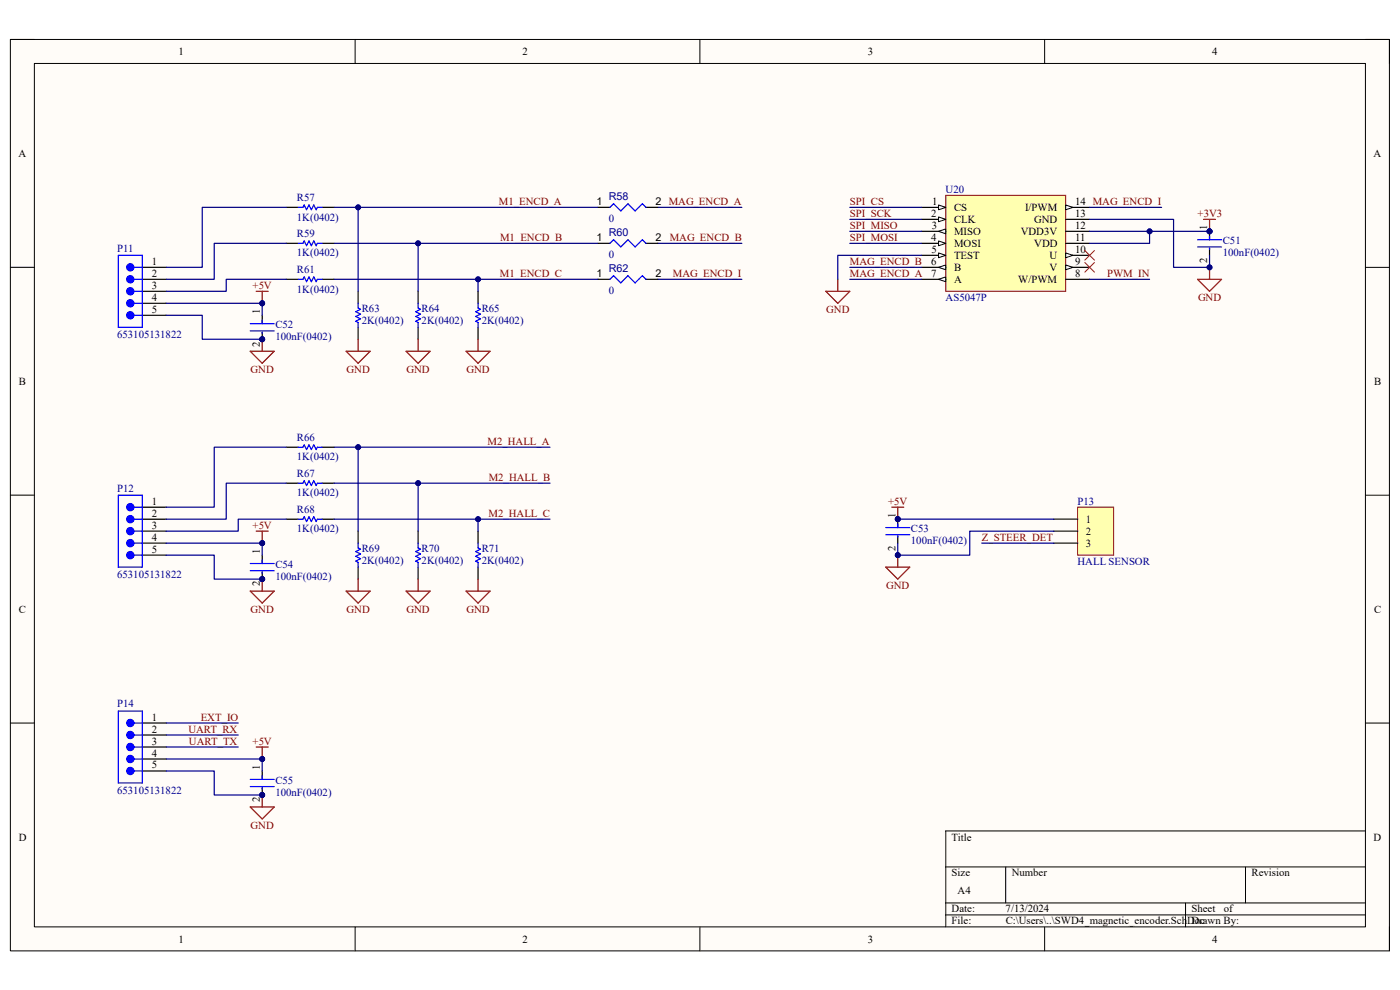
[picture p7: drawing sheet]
<svg xmlns="http://www.w3.org/2000/svg" width="297mm" height="210mm" viewBox="0 0 297 210" stroke-linecap="round" stroke-linejoin="round" font-family="sans-serif">
<path d="M2.2 8.4h292.6v193.3h-292.6z" fill-rule="evenodd" fill="#fffcf8"/>
<path d="M2.2 8.4h292.6v193.3h-292.6z" fill="none" stroke="#000" stroke-width=".21"/>
<path d="M7.3 13.5h282.4v183.1h-282.4z" fill-rule="evenodd" fill="#fffcf8"/>
<g fill="none" stroke="#000" stroke-width=".21">
<path d="M2.2 8.4h5.1M7.3 13.5h282.4v183.1h-282.4zM75.3 8.4v5.1M148.5 8.4v5.1M221.6 8.4v5.1M289.7 8.4h5.1v5.1M2.2 56.7h5.1M289.7 56.7h5.1M2.2 105h5.1M289.7 105.1h5.1M2.2 153.4h5.1M289.7 153.4h5.1"/>
<path d="M289.7 176.3h-89.1v20.3M75.3 196.6v5.1M148.5 196.6v5.1M200.6 183.9h89.1M200.6 191.5h89.1M200.6 194.1h89.1M213.4 183.9v7.6M221.6 196.6v5.1M251.5 191.5v5.1M264.2 183.9v7.6M294.8 196.6v5.1"/>
</g>
<path d="M200.6 41.4h25.5v20.4h-25.5z" fill-rule="evenodd" fill="#ffffb0"/>
<path d="M200.6 41.4h25.5v20.4h-25.5z" fill="none" stroke="#800000" stroke-width=".21"/>
<path d="M195.5 44h5.1" fill="none" stroke="#000" stroke-width=".25"/>
<path d="M199.1 43.5l1.5 .5-1.5 .5z" fill="#f8fcff"/>
<path d="M199.1 43.5l1.5 .5-1.5 .5z" fill="none" stroke="#000" stroke-width=".21"/>
<path d="M195.5 46.5h5.1" fill="none" stroke="#000" stroke-width=".25"/>
<path d="M199.1 46l1.5 .5-1.5 .5z" fill="#f8fcff"/>
<path d="M199.1 46l1.5 .5-1.5 .5z" fill="none" stroke="#000" stroke-width=".21"/>
<path d="M195.5 49.1h5.1" fill="none" stroke="#000" stroke-width=".25"/>
<path d="M199.1 49.1l1.5-.5v1z" fill="#f8fcff"/>
<path d="M199.1 49.1l1.5-.5v1z" fill="none" stroke="#000" stroke-width=".21"/>
<path d="M195.5 51.6h5.1" fill="none" stroke="#000" stroke-width=".25"/>
<path d="M199.1 51.1l1.5 .5-1.5 .5z" fill="#f8fcff"/>
<path d="M199.1 51.1l1.5 .5-1.5 .5z" fill="none" stroke="#000" stroke-width=".21"/>
<path d="M195.5 54.2h5.1" fill="none" stroke="#000" stroke-width=".25"/>
<path d="M199.1 53.7l1.5 .5-1.5 .5z" fill="#f8fcff"/>
<path d="M199.1 53.7l1.5 .5-1.5 .5z" fill="none" stroke="#000" stroke-width=".21"/>
<path d="M195.5 56.7h5.1" fill="none" stroke="#000" stroke-width=".25"/>
<path d="M199.1 56.7l1.5-.5v1z" fill="#f8fcff"/>
<path d="M199.1 56.7l1.5-.5v1z" fill="none" stroke="#000" stroke-width=".21"/>
<path d="M195.5 59.3h5.1" fill="none" stroke="#000" stroke-width=".25"/>
<path d="M199.1 59.3l1.5-.6v1.1z" fill="#f8fcff"/>
<path d="M199.1 59.3l1.5-.6v1.1z" fill="none" stroke="#000" stroke-width=".21"/>
<path d="M226.1 59.3h5.1M226.1 56.7h5.1" fill="none" stroke="#000" stroke-width=".25"/>
<path d="M226.1 56.2l1.5 .5-1.5 .5z" fill="#f8fcff"/>
<path d="M226.1 56.2l1.5 .5-1.5 .5z" fill="none" stroke="#000" stroke-width=".21"/>
<path d="M226.1 54.2h5.1" fill="none" stroke="#000" stroke-width=".25"/>
<path d="M226.1 53.7l1.5 .5-1.5 .5z" fill="#f8fcff"/>
<path d="M226.1 53.7l1.5 .5-1.5 .5z" fill="none" stroke="#000" stroke-width=".21"/>
<path d="M226.1 51.6h5.1M226.1 49.1h5.1M226.1 46.5h5.1M226.1 44h5.1" fill="none" stroke="#000" stroke-width=".25"/>
<path d="M226.1 43.5l1.5 .5-1.5 .5z" fill="#f8fcff"/>
<path d="M226.1 43.5l1.5 .5-1.5 .5z" fill="none" stroke="#000" stroke-width=".21"/>
<circle cx="256.6" cy="49.1" r=".51" fill="#000080"/>
<circle cx="256.6" cy="49.1" r=".51" fill="none" stroke="#000080" stroke-width=".21"/>
<path d="M256.6 49.1v1.8" fill="none" stroke="#000" stroke-width=".25"/>
<circle cx="256.6" cy="49.1" r=".51" fill="#000080"/>
<circle cx="256.6" cy="49.1" r=".51" fill="none" stroke="#000080" stroke-width=".21"/>
<path d="M256.6 52.6v1.6" fill="none" stroke="#000" stroke-width=".25"/>
<path d="M254.1 50.9h5.1M254.1 52.4h5.1M256.6 50.1v.8M256.6 52.6v.3" fill="none" stroke="#00f" stroke-width=".25"/>
<path d="M255.3 46.5h2.6M256.6 46.5v2.6" fill="none" stroke="#800000" stroke-width=".25"/>
<circle cx="256.6" cy="49.1" r=".51" fill="#000080"/>
<circle cx="256.6" cy="49.1" r=".51" fill="none" stroke="#000080" stroke-width=".21"/>
<path d="M254.1 59.3h5.1l-2.6 2.5zM256.6 56.7v2.6" fill="none" stroke="#800000" stroke-width=".25"/>
<circle cx="256.6" cy="56.7" r=".51" fill="#000080"/>
<circle cx="256.6" cy="56.7" r=".51" fill="none" stroke="#000080" stroke-width=".21"/>
<path d="M177.7 59.3v2.5M175.2 61.8h5.1l-2.6 2.5z" fill="none" stroke="#800000" stroke-width=".25"/>
<path d="M230.1 53.1l2.1 2.1M230.1 55.7l2.1 2M232.2 53.1l-2.1 2.1M232.2 55.7l-2.1 2" fill="none" stroke="#f00" stroke-width=".21"/>
<path d="M30.2 59.3h5.1M30.2 56.7h5.1" fill="none" stroke="#000" stroke-width=".25"/>
<path d="M28.4 59.3h1.8" fill="none" stroke="#00f" stroke-width=".25"/>
<circle cx="27.6" cy="59.2" r=".76" fill="#00f"/>
<g fill="none" stroke="#00f" stroke-width=".25">
<path d="M28.4 56.7h1.8M28.4 61.8h1.8"/>
<circle cx="27.6" cy="59.2" r=".76"/>
</g>
<path d="M30.2 61.8h5.1" fill="none" stroke="#000" stroke-width=".25"/>
<circle cx="27.6" cy="61.8" r=".76" fill="#00f"/>
<g fill="none" stroke="#00f" stroke-width=".25">
<path d="M28.4 64.3h1.8"/>
<circle cx="27.6" cy="61.8" r=".76"/>
</g>
<path d="M30.2 64.3h5.1" fill="none" stroke="#000" stroke-width=".25"/>
<circle cx="27.6" cy="64.3" r=".76" fill="#00f"/>
<g fill="none" stroke="#00f" stroke-width=".25">
<path d="M28.4 66.9h1.8"/>
<circle cx="27.6" cy="64.3" r=".76"/>
</g>
<path d="M30.2 66.9h5.1" fill="none" stroke="#000" stroke-width=".25"/>
<circle cx="27.6" cy="66.9" r=".76" fill="#00f"/>
<g fill="none" stroke="#00f" stroke-width=".25">
<path d="M25.1 54.2h5.1v15.2h-5.1z"/>
<circle cx="27.6" cy="66.9" r=".76"/>
</g>
<circle cx="27.6" cy="56.7" r=".76" fill="#00f"/>
<circle cx="27.6" cy="56.7" r=".76" fill="none" stroke="#00f" stroke-width=".25"/>
<path d="M54.4 61.8h2.5M55.6 61.8v2.5" fill="none" stroke="#800000" stroke-width=".25"/>
<circle cx="55.6" cy="64.3" r=".51" fill="#000080"/>
<circle cx="55.6" cy="64.3" r=".51" fill="none" stroke="#000080" stroke-width=".21"/>
<circle cx="55.6" cy="72" r=".51" fill="#000080"/>
<circle cx="55.6" cy="72" r=".51" fill="none" stroke="#000080" stroke-width=".21"/>
<path d="M55.6 66.9v1.8M55.6 70.4v1.6" fill="none" stroke="#000" stroke-width=".25"/>
<circle cx="55.6" cy="72" r=".51" fill="#000080"/>
<circle cx="55.6" cy="72" r=".51" fill="none" stroke="#000080" stroke-width=".21"/>
<path d="M53.1 68.7h5.1M53.1 70.2h5.1M55.6 67.9v.8M55.6 70.4v.3" fill="none" stroke="#00f" stroke-width=".25"/>
<path d="M53.1 74.5h5.1l-2.6 2.6zM55.6 72v2.5" fill="none" stroke="#800000" stroke-width=".25"/>
<circle cx="55.6" cy="72" r=".51" fill="#000080"/>
<circle cx="55.6" cy="72" r=".51" fill="none" stroke="#000080" stroke-width=".21"/>
<path d="M30.2 110.1h5.1M30.2 107.6h5.1" fill="none" stroke="#000" stroke-width=".25"/>
<path d="M28.4 110.1h1.8" fill="none" stroke="#00f" stroke-width=".25"/>
<circle cx="27.6" cy="110.1" r=".76" fill="#00f"/>
<g fill="none" stroke="#00f" stroke-width=".25">
<path d="M28.4 107.6h1.8M28.4 112.7h1.8"/>
<circle cx="27.6" cy="110.1" r=".76"/>
</g>
<path d="M30.2 112.7h5.1" fill="none" stroke="#000" stroke-width=".25"/>
<circle cx="27.6" cy="112.7" r=".76" fill="#00f"/>
<g fill="none" stroke="#00f" stroke-width=".25">
<path d="M28.4 115.2h1.8"/>
<circle cx="27.6" cy="112.7" r=".76"/>
</g>
<path d="M30.2 115.2h5.1" fill="none" stroke="#000" stroke-width=".25"/>
<circle cx="27.6" cy="115.2" r=".76" fill="#00f"/>
<g fill="none" stroke="#00f" stroke-width=".25">
<path d="M28.4 117.8h1.8"/>
<circle cx="27.6" cy="115.2" r=".76"/>
</g>
<path d="M30.2 117.8h5.1" fill="none" stroke="#000" stroke-width=".25"/>
<circle cx="27.6" cy="117.8" r=".76" fill="#00f"/>
<g fill="none" stroke="#00f" stroke-width=".25">
<path d="M25.1 105h5.1v15.3h-5.1z"/>
<circle cx="27.6" cy="117.8" r=".76"/>
</g>
<circle cx="27.6" cy="107.6" r=".76" fill="#00f"/>
<circle cx="27.6" cy="107.6" r=".76" fill="none" stroke="#00f" stroke-width=".25"/>
<path d="M54.4 112.7h2.5M55.6 112.7v2.5" fill="none" stroke="#800000" stroke-width=".25"/>
<circle cx="55.6" cy="115.2" r=".51" fill="#000080"/>
<circle cx="55.6" cy="115.2" r=".51" fill="none" stroke="#000080" stroke-width=".21"/>
<circle cx="55.6" cy="122.9" r=".51" fill="#000080"/>
<circle cx="55.6" cy="122.9" r=".51" fill="none" stroke="#000080" stroke-width=".21"/>
<path d="M55.6 117.8v1.7M55.6 121.3v1.6" fill="none" stroke="#000" stroke-width=".25"/>
<circle cx="55.6" cy="122.9" r=".51" fill="#000080"/>
<circle cx="55.6" cy="122.9" r=".51" fill="none" stroke="#000080" stroke-width=".21"/>
<path d="M53.1 119.5h5.1M55.6 118.8v.7M53.1 121.1h5.1M55.6 121.3v.3" fill="none" stroke="#00f" stroke-width=".25"/>
<path d="M53.1 125.4h5.1l-2.6 2.5zM55.6 122.9v2.5" fill="none" stroke="#800000" stroke-width=".25"/>
<circle cx="55.6" cy="122.9" r=".51" fill="#000080"/>
<circle cx="55.6" cy="122.9" r=".51" fill="none" stroke="#000080" stroke-width=".21"/>
<path d="M30.2 155.9h5.1M30.2 153.4h5.1" fill="none" stroke="#000" stroke-width=".25"/>
<path d="M28.4 155.9h1.8" fill="none" stroke="#00f" stroke-width=".25"/>
<circle cx="27.6" cy="155.9" r=".76" fill="#00f"/>
<g fill="none" stroke="#00f" stroke-width=".25">
<path d="M28.4 153.4h1.8M28.4 158.5h1.8"/>
<circle cx="27.6" cy="155.9" r=".76"/>
</g>
<path d="M30.2 158.5h5.1" fill="none" stroke="#000" stroke-width=".25"/>
<circle cx="27.6" cy="158.5" r=".76" fill="#00f"/>
<g fill="none" stroke="#00f" stroke-width=".25">
<path d="M28.4 161h1.8"/>
<circle cx="27.6" cy="158.5" r=".76"/>
</g>
<path d="M30.2 161h5.1" fill="none" stroke="#000" stroke-width=".25"/>
<circle cx="27.6" cy="161" r=".76" fill="#00f"/>
<g fill="none" stroke="#00f" stroke-width=".25">
<path d="M28.4 163.6h1.8"/>
<circle cx="27.6" cy="161" r=".76"/>
</g>
<path d="M30.2 163.6h5.1" fill="none" stroke="#000" stroke-width=".25"/>
<circle cx="27.6" cy="163.6" r=".76" fill="#00f"/>
<g fill="none" stroke="#00f" stroke-width=".25">
<path d="M25.1 150.8h5.1v15.3h-5.1z"/>
<circle cx="27.6" cy="163.6" r=".76"/>
</g>
<circle cx="27.6" cy="153.4" r=".76" fill="#00f"/>
<circle cx="27.6" cy="153.4" r=".76" fill="none" stroke="#00f" stroke-width=".25"/>
<path d="M54.4 158.5h2.5M55.6 158.5v2.5" fill="none" stroke="#800000" stroke-width=".25"/>
<circle cx="55.6" cy="161" r=".51" fill="#000080"/>
<circle cx="55.6" cy="161" r=".51" fill="none" stroke="#000080" stroke-width=".21"/>
<circle cx="55.6" cy="168.6" r=".51" fill="#000080"/>
<circle cx="55.6" cy="168.6" r=".51" fill="none" stroke="#000080" stroke-width=".21"/>
<path d="M55.6 163.6v1.7M55.6 167.1v1.5" fill="none" stroke="#000" stroke-width=".25"/>
<circle cx="55.6" cy="168.6" r=".51" fill="#000080"/>
<circle cx="55.6" cy="168.6" r=".51" fill="none" stroke="#000080" stroke-width=".21"/>
<path d="M53.1 165.3h5.1M53.1 166.9h5.1M55.6 164.6v.7M55.6 167.1v.3" fill="none" stroke="#00f" stroke-width=".25"/>
<path d="M53.1 171.2h5.1l-2.6 2.5zM55.6 168.6v2.6" fill="none" stroke="#800000" stroke-width=".25"/>
<circle cx="55.6" cy="168.6" r=".51" fill="#000080"/>
<circle cx="55.6" cy="168.6" r=".51" fill="none" stroke="#000080" stroke-width=".21"/>
<g fill="none" stroke="#000" stroke-width=".25">
<path d="M60.7 44h2.6M60.7 51.6h2.6M60.7 59.3h2.6M68.3 44h2.6M68.3 51.6h2.6M68.3 59.3h2.6M76 61.8v2.5M76 69.4v2.6M88.7 61.8v2.5M88.7 69.4v2.6M101.4 61.8v2.5M101.4 69.4v2.6"/>
<path d="M60.7 94.9h2.6M68.3 94.9h2.6M60.7 102.5h2.6M60.7 110.1h2.6M68.3 102.5h2.6M68.3 110.1h2.6M76 112.7v2.5M88.7 112.7v2.5M101.4 112.7v2.5M76 120.3v2.6M88.7 120.3v2.6M101.4 120.3v2.6"/>
</g>
<path d="M63.3 44h1l.2-.5 .5 1 .5-1 .6 1 .5-1 .5 1 .2-.5h1M63.3 51.6h1l.2-.5 .5 1 .5-1 .6 1 .5-1 .5 1 .2-.5h1M63.3 59.3h1l.2-.6 .5 1.1 .5-1.1 .6 1.1 .5-1.1 .5 1.1 .2-.5h1M76 64.3v1.1l.5 .2-1 .5 1 .5-1 .5 1 .5-1 .6 .5 .2v1M88.7 64.3v1.1l.5 .2-1 .5 1 .5-1 .5 1 .5-1 .6 .5 .2v1M101.4 64.3v1.1l.5 .2-1 .5 1 .5-1 .5 1 .5-1 .6 .5 .2v1M63.3 94.9h1l.2-.5 .5 1 .5-1 .6 1 .5-1 .5 1 .2-.5h1M63.3 102.5h1l.2-.5 .5 1 .5-1 .6 1 .5-1 .5 1 .2-.5h1M63.3 110.1h1l.2-.5 .5 1 .5-1 .6 1 .5-1 .5 1 .2-.5h1M76 115.2v1l.5 .3-1 .5 1 .5-1 .5 1 .5-1 .5 .5 .3v1M88.7 115.2v1l.5 .3-1 .5 1 .5-1 .5 1 .5-1 .5 .5 .3v1M101.4 115.2v1l.5 .3-1 .5 1 .5-1 .5 1 .5-1 .5 .5 .3v1" fill="none" stroke="#00f" stroke-width=".25"/>
<path d="M73.4 74.5h5.1l-2.5 2.6zM76 72v2.5M86.2 74.5h5l-2.5 2.6zM88.7 72v2.5M98.9 74.5h5.1l-2.6 2.6zM101.4 72v2.5M73.4 125.4h5.1l-2.5 2.5zM76 122.9v2.5M86.2 125.4h5l-2.5 2.5zM88.7 122.9v2.5M98.9 125.4h5.1l-2.6 2.5zM101.4 122.9v2.5" fill="none" stroke="#800000" stroke-width=".25"/>
<path d="M228.6 107.6h7.7v10.2h-7.7z" fill-rule="evenodd" fill="#ffffb0"/>
<path d="M228.6 107.6h7.7v10.2h-7.7z" fill="none" stroke="#800000" stroke-width=".21"/>
<path d="M223.5 110.1h5.1M223.5 112.7h5.1M223.5 115.2h5.1" fill="none" stroke="#000" stroke-width=".25"/>
<path d="M189.2 107.6h2.5M190.5 107.6v2.5" fill="none" stroke="#800000" stroke-width=".25"/>
<circle cx="190.5" cy="110.1" r=".51" fill="#000080"/>
<circle cx="190.5" cy="110.1" r=".51" fill="none" stroke="#000080" stroke-width=".21"/>
<circle cx="190.5" cy="110.1" r=".51" fill="#000080"/>
<circle cx="190.5" cy="110.1" r=".51" fill="none" stroke="#000080" stroke-width=".21"/>
<path d="M190.5 110.1v1.8" fill="none" stroke="#000" stroke-width=".25"/>
<circle cx="190.5" cy="110.1" r=".51" fill="#000080"/>
<circle cx="190.5" cy="110.1" r=".51" fill="none" stroke="#000080" stroke-width=".21"/>
<path d="M190.5 113.7v1.5" fill="none" stroke="#000" stroke-width=".25"/>
<path d="M187.9 111.9h5.1M187.9 113.4h5.1M190.5 111.2v.7M190.5 113.7v.3" fill="none" stroke="#00f" stroke-width=".25"/>
<path d="M190.5 117.8v2.5M187.9 120.3h5.1l-2.5 2.6z" fill="none" stroke="#800000" stroke-width=".25"/>
<circle cx="190.5" cy="117.8" r=".51" fill="#000080"/>
<circle cx="190.5" cy="117.8" r=".51" fill="none" stroke="#000080" stroke-width=".21"/>
<path d="M180.3 44h15.2M180.3 46.5h15.2M180.3 49.1h15.2M180.3 51.6h15.2M231.2 49.1h12.7v2.5h-12.7M231.2 59.3h12.7" fill="none" stroke="#000080" stroke-width=".25"/>
<circle cx="243.9" cy="49.1" r=".51" fill="#000080"/>
<circle cx="243.9" cy="49.1" r=".51" fill="none" stroke="#000080" stroke-width=".21"/>
<path d="M243.9 49.1h12.7" fill="none" stroke="#000080" stroke-width=".25"/>
<circle cx="243.9" cy="49.1" r=".51" fill="#000080"/>
<circle cx="243.9" cy="49.1" r=".51" fill="none" stroke="#000080" stroke-width=".21"/>
<circle cx="256.6" cy="49.1" r=".51" fill="#000080"/>
<circle cx="256.6" cy="49.1" r=".51" fill="none" stroke="#000080" stroke-width=".21"/>
<path d="M180.3 56.7h15.2M180.3 59.3h15.2M195.5 54.2h-17.8v5.1M231.2 44h15.2M55.6 64.3v2.6" fill="none" stroke="#000080" stroke-width=".25"/>
<circle cx="55.6" cy="64.3" r=".51" fill="#000080"/>
<circle cx="55.6" cy="64.3" r=".51" fill="none" stroke="#000080" stroke-width=".21"/>
<path d="M55.6 115.2v2.6" fill="none" stroke="#000080" stroke-width=".25"/>
<circle cx="55.6" cy="115.2" r=".51" fill="#000080"/>
<circle cx="55.6" cy="115.2" r=".51" fill="none" stroke="#000080" stroke-width=".21"/>
<path d="M35.3 64.3h20.3" fill="none" stroke="#000080" stroke-width=".25"/>
<circle cx="55.6" cy="64.3" r=".51" fill="#000080"/>
<circle cx="55.6" cy="64.3" r=".51" fill="none" stroke="#000080" stroke-width=".21"/>
<path d="M35.3 66.9h7.6v5.1h12.7" fill="none" stroke="#000080" stroke-width=".25"/>
<circle cx="55.6" cy="72" r=".51" fill="#000080"/>
<circle cx="55.6" cy="72" r=".51" fill="none" stroke="#000080" stroke-width=".21"/>
<path d="M35.3 117.8h10.2v5.1h10.1" fill="none" stroke="#000080" stroke-width=".25"/>
<circle cx="55.6" cy="122.9" r=".51" fill="#000080"/>
<circle cx="55.6" cy="122.9" r=".51" fill="none" stroke="#000080" stroke-width=".21"/>
<path d="M35.3 115.2h20.3" fill="none" stroke="#000080" stroke-width=".25"/>
<circle cx="55.6" cy="115.2" r=".51" fill="#000080"/>
<circle cx="55.6" cy="115.2" r=".51" fill="none" stroke="#000080" stroke-width=".21"/>
<path d="M231.2 46.5h17.8v10.2h7.6v-2.5" fill="none" stroke="#000080" stroke-width=".25"/>
<circle cx="256.6" cy="56.7" r=".51" fill="#000080"/>
<circle cx="256.6" cy="56.7" r=".51" fill="none" stroke="#000080" stroke-width=".21"/>
<path d="M55.6 161v2.6" fill="none" stroke="#000080" stroke-width=".25"/>
<circle cx="55.6" cy="161" r=".51" fill="#000080"/>
<circle cx="55.6" cy="161" r=".51" fill="none" stroke="#000080" stroke-width=".21"/>
<path d="M35.3 163.6h10.2v5h10.1" fill="none" stroke="#000080" stroke-width=".25"/>
<circle cx="55.6" cy="168.6" r=".51" fill="#000080"/>
<circle cx="55.6" cy="168.6" r=".51" fill="none" stroke="#000080" stroke-width=".21"/>
<path d="M35.3 161h20.3" fill="none" stroke="#000080" stroke-width=".25"/>
<circle cx="55.6" cy="161" r=".51" fill="#000080"/>
<circle cx="55.6" cy="161" r=".51" fill="none" stroke="#000080" stroke-width=".21"/>
<path d="M70.9 44h56M139.6 44h17.8M139.6 51.6h17.8M139.6 59.3h17.8M35.3 153.4h15.2M35.3 155.9h15.2M35.3 158.5h15.2" fill="none" stroke="#000080" stroke-width=".25"/>
<circle cx="76" cy="44" r=".51" fill="#000080"/>
<circle cx="76" cy="44" r=".51" fill="none" stroke="#000080" stroke-width=".21"/>
<path d="M70.9 51.6h56" fill="none" stroke="#000080" stroke-width=".25"/>
<circle cx="88.7" cy="51.6" r=".51" fill="#000080"/>
<circle cx="88.7" cy="51.6" r=".51" fill="none" stroke="#000080" stroke-width=".21"/>
<path d="M70.9 59.3h56" fill="none" stroke="#000080" stroke-width=".25"/>
<circle cx="101.4" cy="59.3" r=".51" fill="#000080"/>
<circle cx="101.4" cy="59.3" r=".51" fill="none" stroke="#000080" stroke-width=".21"/>
<path d="M76 44v17.8" fill="none" stroke="#000080" stroke-width=".25"/>
<circle cx="76" cy="44" r=".51" fill="#000080"/>
<circle cx="76" cy="44" r=".51" fill="none" stroke="#000080" stroke-width=".21"/>
<path d="M88.7 51.6v10.2" fill="none" stroke="#000080" stroke-width=".25"/>
<circle cx="88.7" cy="51.6" r=".51" fill="#000080"/>
<circle cx="88.7" cy="51.6" r=".51" fill="none" stroke="#000080" stroke-width=".21"/>
<path d="M101.4 59.3v2.5" fill="none" stroke="#000080" stroke-width=".25"/>
<circle cx="101.4" cy="59.3" r=".51" fill="#000080"/>
<circle cx="101.4" cy="59.3" r=".51" fill="none" stroke="#000080" stroke-width=".21"/>
<path d="M60.7 59.3h-12.7v2.5h-12.7M60.7 51.6h-15.2v7.7h-10.2M60.7 44h-17.8v12.7h-7.6M70.9 94.9h45.8" fill="none" stroke="#000080" stroke-width=".25"/>
<circle cx="76" cy="94.9" r=".51" fill="#000080"/>
<circle cx="76" cy="94.9" r=".51" fill="none" stroke="#000080" stroke-width=".21"/>
<path d="M70.9 102.5h45.8" fill="none" stroke="#000080" stroke-width=".25"/>
<circle cx="88.7" cy="102.5" r=".51" fill="#000080"/>
<circle cx="88.7" cy="102.5" r=".51" fill="none" stroke="#000080" stroke-width=".21"/>
<path d="M70.9 110.1h45.8" fill="none" stroke="#000080" stroke-width=".25"/>
<circle cx="101.4" cy="110.1" r=".51" fill="#000080"/>
<circle cx="101.4" cy="110.1" r=".51" fill="none" stroke="#000080" stroke-width=".21"/>
<path d="M76 94.9v17.8" fill="none" stroke="#000080" stroke-width=".25"/>
<circle cx="76" cy="94.9" r=".51" fill="#000080"/>
<circle cx="76" cy="94.9" r=".51" fill="none" stroke="#000080" stroke-width=".21"/>
<path d="M88.7 102.5v10.2" fill="none" stroke="#000080" stroke-width=".25"/>
<circle cx="88.7" cy="102.5" r=".51" fill="#000080"/>
<circle cx="88.7" cy="102.5" r=".51" fill="none" stroke="#000080" stroke-width=".21"/>
<path d="M101.4 110.1v2.6" fill="none" stroke="#000080" stroke-width=".25"/>
<circle cx="101.4" cy="110.1" r=".51" fill="#000080"/>
<circle cx="101.4" cy="110.1" r=".51" fill="none" stroke="#000080" stroke-width=".21"/>
<path d="M60.7 94.9h-15.2v12.7h-10.2M60.7 110.1h-10.2v2.6h-15.2M60.7 102.5h-12.7v7.6h-12.7M190.5 110.1h33" fill="none" stroke="#000080" stroke-width=".25"/>
<circle cx="190.5" cy="110.1" r=".51" fill="#000080"/>
<circle cx="190.5" cy="110.1" r=".51" fill="none" stroke="#000080" stroke-width=".21"/>
<path d="M190.5 115.2v2.6" fill="none" stroke="#000080" stroke-width=".25"/>
<circle cx="190.5" cy="117.8" r=".51" fill="#000080"/>
<circle cx="190.5" cy="117.8" r=".51" fill="none" stroke="#000080" stroke-width=".21"/>
<path d="M223.5 112.7h-17.8v5.1h-15.2" fill="none" stroke="#000080" stroke-width=".25"/>
<circle cx="190.5" cy="117.8" r=".51" fill="#000080"/>
<circle cx="190.5" cy="117.8" r=".51" fill="none" stroke="#000080" stroke-width=".21"/>
<path d="M208.3 115.2h15.2" fill="none" stroke="#000080" stroke-width=".25"/>
<path d="M126.9 44h2.5M126.9 51.6h2.5M126.9 59.3h2.5M137 44h2.6M137 51.6h2.6M137 59.3h2.6" fill="none" stroke="#000" stroke-width=".25"/>
<path d="M129.4 44l.8-.8 1.5 1.6 1.5-1.6 1.5 1.6 1.6-1.6 .7 .8M129.4 51.6l.8-.7 1.5 1.5 1.5-1.5 1.5 1.5 1.6-1.5 .7 .7M129.4 59.3l.8-.8 1.5 1.5 1.5-1.5 1.5 1.5 1.6-1.5 .7 .8" fill="none" stroke="#00f" stroke-width=".25"/>
<g font-size="2.3">
<text x="37.9" y="11.7">1</text>
<text x="110.9" y="11.7">2</text>
<text x="184.1" y="11.7">3</text>
<text x="257.1" y="11.7">4</text>
<text x="3.9" y="33.3">A</text>
<text x="291.4" y="33.3">A</text>
<text x="126.5" y="43.5">1</text>
<text x="139.1" y="43.5">2 MAG_ENCD_A</text>
<text x="197.5" y="46">2</text>
<text x="197.7" y="43.5">1</text>
<text x="202.4" y="44.7">CS</text>
<text x="202.4" y="47.3">CLK</text>
<text x="217.5" y="44.7">I/PWM</text>
<text x="219.4" y="47.3">GND</text>
<text x="228.1" y="46">13</text>
<text x="228.1" y="43.5">14 MAG_ENCD_I</text>
<text x="126.5" y="51.1">1</text>
<text x="139.1" y="51.1">2</text>
<text x="197.5" y="51.1">4</text>
<text x="197.6" y="53.6">5</text>
<text x="197.7" y="48.6">3</text>
<text x="202.4" y="49.8">MISO</text>
<text x="202.4" y="52.4">MOSI</text>
<text x="216.5" y="49.8">VDD3V</text>
<text x="219.4" y="52.4">VDD</text>
<text x="228.1" y="53.6">10</text>
<text x="228.1" y="51.1">11</text>
<text x="228.1" y="48.6">12</text>
<text x="256.1" y="48.8" transform="rotate(-90 256.1 48.8)">1</text>
<text x="32.2" y="58.7">2</text>
<text x="32.2" y="56.2">1</text>
<text x="126.5" y="58.8">1</text>
<text x="139.1" y="58.8">2</text>
<text x="197.5" y="56.2">6</text>
<text x="197.6" y="58.7">7</text>
<text x="202.4" y="54.9">TEST</text>
<text x="202.4" y="57.4">B</text>
<text x="202.4" y="60">A</text>
<text x="216" y="60">W/PWM</text>
<text x="222.7" y="57.4">V</text>
<text x="222.7" y="54.9">U</text>
<text x="228.1" y="58.7">8</text>
<text x="228.1" y="56.2">9</text>
<text x="256.1" y="55.7" transform="rotate(-90 256.1 55.7)">2</text>
<text x="32.2" y="61.3">3</text>
<text x="32.2" y="63.8">4</text>
<text x="32.2" y="66.4">5</text>
<text x="55.1" y="66.6" transform="rotate(-90 55.1 66.6)">1</text>
<text x="55.1" y="73.5" transform="rotate(-90 55.1 73.5)">2</text>
<text x="4" y="81.6">B</text>
<text x="291.5" y="81.6">B</text>
<text x="32.2" y="107.1">1</text>
<text x="32.2" y="109.6">2</text>
<text x="32.2" y="112.1">3</text>
<text x="189.9" y="109.9" transform="rotate(-90 189.9 109.9)">1</text>
<text x="230.4" y="110.9">1</text>
<text x="230.4" y="113.4">2</text>
<text x="32.2" y="114.7">4</text>
<text x="32.2" y="117.3">5</text>
<text x="55.1" y="117.5" transform="rotate(-90 55.1 117.5)">1</text>
<text x="189.9" y="116.8" transform="rotate(-90 189.9 116.8)">2</text>
<text x="230.4" y="116">3</text>
<text x="55.1" y="124.4" transform="rotate(-90 55.1 124.4)">2</text>
<text x="4" y="130">C</text>
<text x="291.5" y="130">C</text>
<text x="32.2" y="155.4">2</text>
<text x="32.2" y="152.9">1</text>
<text x="32.2" y="157.9">3</text>
<text x="32.2" y="160.5">4</text>
<text x="32.2" y="163">5</text>
<text x="55.1" y="163.3" transform="rotate(-90 55.1 163.3)">1</text>
<text x="55.1" y="170.2" transform="rotate(-90 55.1 170.2)">2</text>
<text x="4" y="178.3">D</text>
<text x="201.9" y="178.3">Title</text>
<text x="291.4" y="178.3">D</text>
<text x="201.9" y="185.9">Size</text>
<text x="214.6" y="185.9">Number</text>
<text x="265.5" y="185.9">Revision</text>
<text x="203.2" y="189.7">A4</text>
<text x="201.9" y="193.5">Date:</text>
<text x="201.9" y="196.1">File:</text>
<text x="213.3" y="193.5">7/13/2024</text>
<text x="213.4" y="196.1">C:\Users\..\SWD4_magnetic_encoder.SchDoc</text>
<text x="252.8" y="193.5">Sheet</text>
<text x="252.8" y="196.1">Drawn By:</text>
<text x="259.6" y="193.5">of</text>
<text x="37.9" y="199.9">1</text>
<text x="110.9" y="199.9">2</text>
<text x="184.1" y="199.9">3</text>
<text x="257.1" y="199.9">4</text>
</g>
<g font-size="2.3" fill="#000080">
<text x="200.6" y="40.9">U20</text>
<text x="63" y="42.7">R57</text>
<text x="63" y="46.8">1K(0402)</text>
<text x="129.2" y="47">0</text>
<text x="129.2" y="42.5">R58</text>
<text x="24.8" y="53.4">P11</text>
<text x="63" y="50.3">R59</text>
<text x="129.2" y="50.1">R60</text>
<text x="259.4" y="51.9">C51</text>
<text x="63" y="54.4">1K(0402)</text>
<text x="63" y="58">R61</text>
<text x="129.2" y="54.7">0</text>
<text x="129.2" y="57.7">R62</text>
<text x="259.4" y="54.4">100nF(0402)</text>
<text x="63" y="62.1">1K(0402)</text>
<text x="129.2" y="62.3">0</text>
<text x="200.6" y="63.8">AS5047P</text>
<text x="24.8" y="71.7">653105131822</text>
<text x="58.4" y="69.7">C52</text>
<text x="76.8" y="66.1">R63</text>
<text x="76.8" y="68.7">2K(0402)</text>
<text x="89.5" y="66.1">R64</text>
<text x="89.5" y="68.7">2K(0402)</text>
<text x="102.2" y="66.1">R65</text>
<text x="102.2" y="68.7">2K(0402)</text>
<text x="58.4" y="72.2">100nF(0402)</text>
<text x="63" y="93.6">R66</text>
<text x="63" y="97.7">1K(0402)</text>
<text x="63" y="101.2">R67</text>
<text x="24.8" y="104.3">P12</text>
<text x="63" y="105.3">1K(0402)</text>
<text x="228.6" y="107.1">P13</text>
<text x="63" y="108.8">R68</text>
<text x="63" y="112.9">1K(0402)</text>
<text x="193.3" y="112.9">C53</text>
<text x="76.8" y="117">R69</text>
<text x="76.8" y="119.5">2K(0402)</text>
<text x="89.5" y="117">R70</text>
<text x="89.5" y="119.5">2K(0402)</text>
<text x="102.2" y="117">R71</text>
<text x="102.2" y="119.5">2K(0402)</text>
<text x="193.3" y="115.5">100nF(0402)</text>
<text x="228.6" y="119.8">HALL SENSOR</text>
<text x="24.8" y="122.6">653105131822</text>
<text x="58.4" y="120.6">C54</text>
<text x="58.4" y="123.1">100nF(0402)</text>
<text x="24.8" y="150.1">P14</text>
<text x="58.4" y="166.3">C55</text>
<text x="24.8" y="168.4">653105131822</text>
<text x="58.4" y="168.9">100nF(0402)</text>
</g>
<g font-size="2.3" fill="#800000">
<text x="105.8" y="43.5">M1_ENCD_A</text>
<text x="180.3" y="43.5">SPI_CS</text>
<text x="180.3" y="46">SPI_SCK</text>
<text x="254.1" y="46">+3V3</text>
<text x="106.1" y="51.1">M1_ENCD_B</text>
<text x="142.1" y="51.1">MAG_ENCD_B</text>
<text x="180.3" y="48.6">SPI_MISO</text>
<text x="180.3" y="51.1">SPI_MOSI</text>
<text x="106" y="58.7">M1_ENCD_C</text>
<text x="142.7" y="58.7">MAG_ENCD_I</text>
<text x="180.3" y="56.2">MAG_ENCD_B</text>
<text x="180.3" y="58.7">MAG_ENCD_A</text>
<text x="234.9" y="58.7">PWM_IN</text>
<text x="53.6" y="61.3">+5V</text>
<text x="254.2" y="63.8">GND</text>
<text x="175.3" y="66.4">GND</text>
<text x="53.2" y="79.1">GND</text>
<text x="73.5" y="79.1">GND</text>
<text x="86.2" y="79.1">GND</text>
<text x="99" y="79.1">GND</text>
<text x="103.4" y="94.4">M2_HALL_A</text>
<text x="103.7" y="102">M2_HALL_B</text>
<text x="188.4" y="107.1">+5V</text>
<text x="53.6" y="112.1">+5V</text>
<text x="103.6" y="109.6">M2_HALL_C</text>
<text x="208.3" y="114.7">Z_STEER_DET</text>
<text x="188" y="124.9">GND</text>
<text x="53.2" y="130">GND</text>
<text x="73.5" y="130">GND</text>
<text x="86.2" y="130">GND</text>
<text x="99" y="130">GND</text>
<text x="40" y="155.4">UART_RX</text>
<text x="42.6" y="152.9">EXT_IO</text>
<text x="40.1" y="157.9">UART_TX</text>
<text x="53.6" y="157.9">+5V</text>
<text x="53.2" y="175.8">GND</text>
</g>
</svg>
